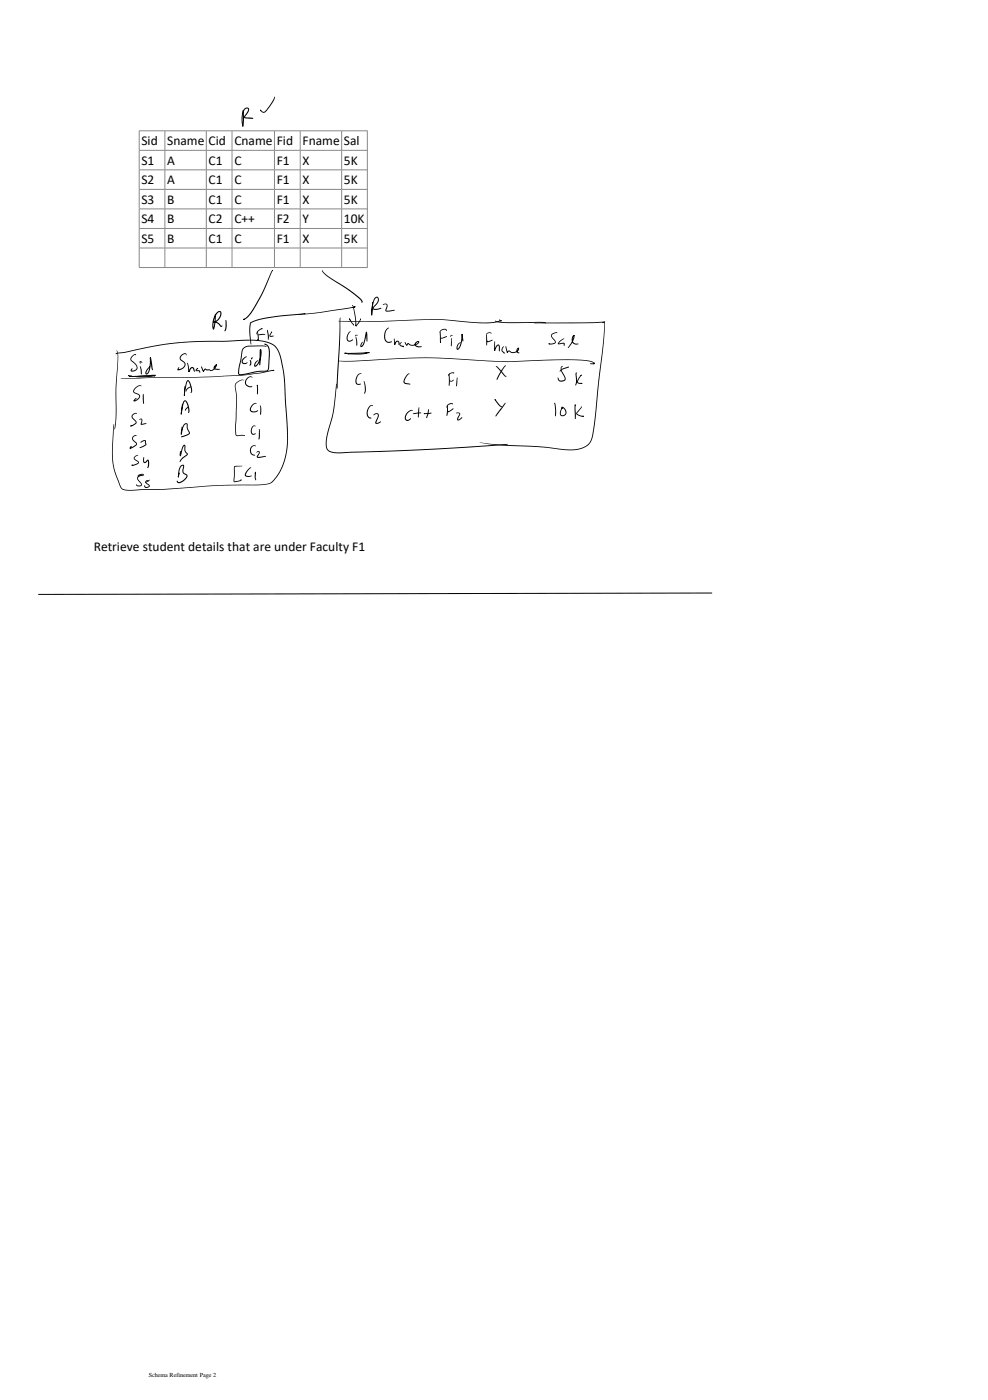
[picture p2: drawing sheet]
<svg xmlns="http://www.w3.org/2000/svg" width="210mm" height="297mm" viewBox="0 0 210 297" stroke-linecap="round" stroke-linejoin="round" font-family="sans-serif">
<g fill="none" stroke="#8a8886" stroke-width=".21">
<path d="M29.5 27.8h48.6M29.5 31.9h48.6M29.5 36.1h48.6M29.6 27.8v4.1M29.6 32v4.1M29.6 36.1v4.1M35 27.8v4.1M35 32v4.1M35 36.1v4.1M43.8 27.8v4.1M43.8 32v4.1M43.8 36.1v4.1"/>
<path d="M49.3 27.8v4.1M49.3 32v4.1M49.3 36.1v4.1M58.3 27.8v4.1M58.3 32v4.1M58.3 36.1v4.1M63.8 27.8v4.1M63.8 32v4.1M63.8 36.1v4.1M72.6 27.8v4.1M72.6 32v4.1M72.6 36.1v4.1"/>
<path d="M78.1 27.8v29.1M29.5 40.2h48.6M29.5 44.4h48.6M29.5 48.5h48.6M29.5 52.7h48.6M29.5 56.8h48.6M29.6 40.3v4M29.6 44.4v4.1M29.6 48.6v4.1M29.6 52.7v4.1M35 40.3v4M35 44.4v4.1"/>
<path d="M35 48.6v4.1M35 52.7v4.1M43.8 40.3v4M43.8 44.4v4.1M43.8 48.6v4.1M43.8 52.7v4.1M49.3 40.3v4M49.3 44.4v4.1M49.3 48.6v4.1M49.3 52.7v4.1M58.3 40.3v4M58.3 44.4v4.1"/>
<path d="M58.3 48.6v4.1M58.3 52.7v4.1M63.8 40.3v4M63.8 44.4v4.1M63.8 48.6v4.1M63.8 52.7v4.1M72.6 40.3v4M72.6 44.4v4.1M72.6 48.6v4.1M72.6 52.7v4.1"/>
</g>
<g fill="#000">
<path d="M51.9 23.1a.57 .57 0 0 1 .9-.2 .57 .57 0 0 1 0 .9l-.8 1.2v-.1l.8 .1a.9 .9 0 0 1 1 .2h-1a.79 .79 0 0 1-1-.3l.8-1.2 .1-.6-.5 .1-.5 .7-.2 1.2 .2 1.7-.1 .1-.1-3.4 .1-.1 .1 .2 .2 1.5-.2 1.5-.1 .3a4.6 4.6 0 0 1 .3-3.8zM55.3 23.3l.6 .5 .5-.2 .9-1.2 1.1-1.9-.2 .8-.5 .9a3.4 3.4 0 0 1-1.7 1.8l-.5-.3-.2-.4 .2 .3h-.1zM57.8 57.5h.2l-.1 .1v-.2l.1 .1-.2 .3a34.1 34.1 0 0 1-5.2 9.7l-.7 .5-.2-.1 .1-.2 .2 .2-.3 .1 1.1-1.1 1.3-1.9 1.5-2.7zM68.5 57.4l1.2 1.2 4.3 2.8a11.5 11.5 0 0 1 3 2.6v.2l-.1 .1v-.2l-.9-.9-3.7-2.7a10.9 10.9 0 0 1-3.8-2.8zM24.8 74.5l.3 .5v.7a127.4 127.4 0 0 0-.4 13.7l-.3 1.8 .2-3.3a90.9 90.9 0 0 1 .4-12.2zM27.3 79.8v.1v-.1l1.1 .1 3.5-.2 1 .1v.1l-.5-.1 .1-.1 .5 .2-2.4 .1a6.4 6.4 0 0 1-3.2-.1zM27.4 79.9l.7-.1-.6 .2v-.2l5.4-.1 .1 .1-.9-.1 .6-.1 .4 .1-.5 .2-4.4 .2-.7-.1zM28.6 80l.3-.1-.2 .2v-.2l1.8 .1 2.1-.2-.5 .2-.1-.2h.6l-.3 .2-.8 .1a5.7 5.7 0 0 1-2.9 0zM28.1 75.6l.5-.4 .3 .1v.2l-.1-.2-.5 .3-.4 .6v.3l.4 .3a1.23 1.23 0 0 1 .6 1.9 .94 .94 0 0 1-1.1 .1v-.3l.3-.2h.1l-.2 .3v.1l.6-.1 .4-.3-.1-.7-.7-.7a.74 .74 0 0 1-.5-.6 .74 .74 0 0 1 .4-.7zM29.7 77.8h.2l.2 .6v1.2l-.2-.2zM29.7 76.8h.3l.2 .2-.4-.1v.4zM31.9 76h.2l.1 .5 .2 2.2-.2-.5-.3-2.2h.2v.2a4.7 4.7 0 0 1-.8 3.3l-.2 .1a1.1 1.1 0 0 1 .5-1.6l.3-.1-.7 1-.1 .5 .5-.9z"/>
<path d="M38.5 75.5l.6-.4 .5 .2v.2l-.3-.3-.7 .4-.2 .5 .2 .4a1.03 1.03 0 0 1 .8 1 1.03 1.03 0 0 1-.8 1l-.6 .2-.3-.1 .3-.6 .1 .1-.2 .5-.1-.1 .7-.2 .5-.4 .2-.4-.2-.5a.92 .92 0 0 1-.7-1.4zM39.7 77.1l.4 .6 .2 1.2-.2 .2 .1-.4a.6 .6 0 0 1 .3-.6 .6 .6 0 0 1 .7 .1l.3 .7h-.3l-.4-.7-.6 .8h-.1zM41.7 78.4l.3-.2v.2l.1-.2-.4 .4 .3 .1a.37 .37 0 0 1 .4 0 .37 .37 0 0 1 .1 .3l-.1 .2-.1-.3h-.2a.3 .3 0 0 1-.5 0 .3 .3 0 0 1 .1-.5zM42.7 77.9l.3 .2 .3 .8-.1 .1-.1-.2 .5-.5 .4 .2 1.1 .1 .5-.4 .4-.8 .1 .2-.5 .6 1.1 .3-.7 .1a.52 .52 0 0 1-.6-.3 .52 .52 0 0 1 .3-.7l.3-.2a1.52 1.52 0 0 1-1 1.4l-.6-.1h-.5l-.2-.2-.3 .3a.23 .23 0 0 1-.2 .2 .23 .23 0 0 1-.2-.3zM45.7 66.7h.1a6.3 6.3 0 0 1-.4 3.3l-.3-.4a4.2 4.2 0 0 1 1.2-3.4l.2-.1a.57 .57 0 0 1 .6 .3 .57 .57 0 0 1-.1 .6 2.05 2.05 0 0 1-1.4 1.5h-.2l-.1-.2 .9 .2 .8 .8 .2-.1v.1l-.3 .2-.7-.8-.9-.3 .8-.4 .5-.6 .2-.9v-.2h-.2l-.5 .4-.5 .9-.2 1.1v1.2h-.1l.4-3.2 .1 .2-.1 .1zM47.9 68l.2 .1 .1 .5a2.14 2.14 0 0 1-.5 1.8l.2-1.1zM51.7 76.2l.7-.5-.7 .7-.1 .5 .3 .3 .7-.2a.67 .67 0 0 1-1.1 .2 .67 .67 0 0 1 .2-1zM53.1 76.6l.2-.1 .1 .4a.5 .5 0 0 1-.4 .7l.2-.2-.1-.8 .1 .1zM53.2 68.5l1.6-.6 2.4-.5 7.5-.8h.2l-.2 .2v-.2l.2 .1-7.7 .9-2.1 .4-1.8 .6-.1 1.8 .1 2.8-.3-2.6zM53.4 76l.4 .1-.3 .1-.1 .2zM54.6 70.4l.3 .6a1.18 1.18 0 0 1-.1 1.4l-.1-.3 .2 .2-.2 .1zM54.7 70.3a1.11 1.11 0 0 1 1.1-.5l-1 .7-.3 .5v-.3z"/>
<path d="M55.3 74.2l.2 .1a4.3 4.3 0 0 1-.8 3.4 .38 .38 0 0 1-.6 .2 .38 .38 0 0 1 0-.6l.3-.5 .5-.2-.6 .6v.6l-.2-.1 .4-.2 .5-.9 .3-1.3-.1-1 .2-.1-.1 3.3-.1 .1-.1-.1zM54.8 71.1l.9-.1h.7l-1.5 .3zM51.7 73.9l1-.4 3.1-.1 .8 .2-3.9 .1-1 .5-.8 4-.1 1.1 .2 .2 5.8-.9 .2-.6 .1-3.5-.2-.8-.7-.6h.3l.5 .3a4.8 4.8 0 0 1 .3 3.3l-.2 1.7-.4 .5-1.9 .1-3.2 .7h-.8l-.2-.4 .1-1.1 .7-3.7zM56.8 70.1l.1 .1 .2 1.1-.1 .9zM57.7 70.5l.1 .1-.4 .7h.7v.2h-.2a.4 .4 0 0 1-.4 .1 .4 .4 0 0 1-.2-.4l.4-.7 .1 .1-.1 .1zM63.5 66.8v.1v-.2l4.1-.3 7.8-1.3 .1 .1-.2 .1v-.2l.1 .1-.3 .3-.2-.2 .3-.2 .2 .1-.1 .1v-.2l.2 .1v.1l-1 .2-6.3 1-3.9 .3zM71.9 76.7l.1-.1a140.2 140.2 0 0 0 13.9-.5 225.8 225.8 0 0 1 20.9 .7h1.5a119.3 119.3 0 0 1 16.8-.2l1.3 .5v.2l-.9 .1v-.2h.9l-1.8-.5a148.4 148.4 0 0 0-16.8 .2l-15.9-.8-9.5 .3a62.3 62.3 0 0 1-10.5 .4zM71.9 68.2l6 .1 4.5-.1a86.6 86.6 0 0 1 18.5 .3h2.7l1.7-.1 1-.3h.3l-.2 .2-.3-.3v-.1l.4 .1v.2l-.1-.1 .1 .1-1.2 .3a28.1 28.1 0 0 1-8-.2l-4.5-.4-14.1 .5-6.4-.1zM72.3 67.5l-.1 5.5-.6 9.6a62.8 62.8 0 0 1 .4-9.6zM73.2 75l5.2-.2v.2h-.6l.7-.1-.3 .2h-1.8a7.3 7.3 0 0 1-3.2-.1h.4l-.3 .1zM73.9 75.1h.2l-.1 .2-.1-.2h2.9l1.1-.2 .1 .1-.1 .1-.4-.1h.5l-.2 .2-1.2 .1h-2.6zM74.1 70.6l.4-.2-.6 .9v.9l.5 .2 .6-.2a.74 .74 0 0 1-1 .4 .74 .74 0 0 1-.3-1.1z"/>
<path d="M74.2 67.7h.1l.1 .5-.2-.5 1 1.3v.1l-.5-.5zM74.9 64.9l.2 .3 .5 2 .1 1.9-.1 .2-.2-.2h.3l-.2 .1-.1-1.9zM75.6 71.6h.1l.2 .9-.1 .9zM75.5 71.2h.5l-.5 .3zM76.6 67.7l.1 .2-.1-.2-.2 .7-.8 1v-.2zM76 79.6l.3-.2h.5l-.7 .3-.4 1.2 .2 .6 .8 .1a.66 .66 0 0 1-.7 .2 .66 .66 0 0 1-.5-.6l.1-.8zM77.8 70.5h.1a2.63 2.63 0 0 1 .1 2.1l-.3-2 .2-.1 .1 .1-.2 .6a3.8 3.8 0 0 1-.9 2.5l-.2 .1a.72 .72 0 0 1 .4-1.1l-.3 .9h-.1l.3-.2 .3-.6zM79.6 63.3a.54 .54 0 0 1 .7-.2 .54 .54 0 0 1 .2 .8l-.4 .7-.7 1-.1-.1 .6 .1 1.1-.1a1.68 1.68 0 0 1-1.8 .2v-.4l1-1.2 .1-.5-.2-.4-.4 .3-.2 .5-.5 3-.1-.2 .2-2.6 .2 .1-.3 2.7a6.7 6.7 0 0 1 .6-3.7zM81.4 64.7a.6 .6 0 0 1 .9-.1 .6 .6 0 0 1-.1 .9l-.1 .5 1.7-.2 .1 .2-1.9 .2-.1-.3 .3-1.1-.2-.1-.6 .1zM82.1 69.9l.5-.3-.5 .6-.2 .5-.1 1 .2 .5 .4 .4h.9a.98 .98 0 0 1-1.2 .1 .98 .98 0 0 1-.5-1l.1-1zM83.7 72h.1l.1 1.3a.53 .53 0 0 1 .3-.8 .53 .53 0 0 1 .7 .4l-.2 .4-.1-.6-.2-.1-.6 .7zM84.9 72.9l.5-.2-.4 .5 .8 .3-.1 .2h-.1l.1-.1 .1 .1h-.2v-.1v.1a.55 .55 0 0 1-.6-.2 .55 .55 0 0 1-.1-.6z"/>
<path d="M86 72.7h.1l.4 .6h-.1l.1-.1a.28 .28 0 0 1 .2-.3 .28 .28 0 0 1 .3 .2l.5 .2 .5-.1 .6-.2 .3-.4-.5 .3v.4l.3 .2 .9 .2a.95 .95 0 0 1-1.5-.7 .62 .62 0 0 1 1-.4v.1a1.72 1.72 0 0 1-1.8 .7l-.6-.3v.1a.26 .26 0 0 1-.3 .3 .26 .26 0 0 1-.3-.3zM86.6 79.5l.4-.1-.6 .6-.5 1.1 .2 .2 1.1 .4h-.4a.78 .78 0 0 1-1-.4 .78 .78 0 0 1 .2-1zM93.5 70.6h.1v2.2l-.1-.2 .2 .1-.2 .1v-.4zM93.6 70.2a.9 .9 0 0 1 1.3-.1l-.1 .2-.1-.2h-.6l-.7 .6zM93.7 71.7l.1 .1 1.2-.3-1 .4h-.3zM95.3 79.5l.6-.3h.6l-.1 .2-.1-.2-.8 .3-.2 .4zM95.4 79.5h.2v1.4l-.2 1.1zM95.9 71.8l.1 1.1-.1 .7zM95.8 71.2h.2l.2 .1h-.3l-.1 .3zM98.1 71l.2 .1a3.8 3.8 0 0 1-1.1 3.2 1.09 1.09 0 0 1 .7-1.5l-.6 .6v.8l-.1-.1 .3-.3 .3-.7 .4-2.1 .3 1.4-.2 .1zM103.3 71.1h.2v.8l-.1 1.5zM103.3 71a.69 .69 0 0 1 1.1-.1l-.4-.1-.7 .3z"/>
<path d="M103.5 72.4l.2 .1-.2 .2v-.2l1.2-.3-1.1 .5-.1-.1zM105.1 72.5l.1 .1v1.9l-.2-.1a1.19 1.19 0 0 1 1-1.2l.2 .4v1h-.2l-.1-1.2-.7 1.1h-.2zM105.2 68.1l2.1 .4 7.6-.1h.8l.3 .3-.6-.1a68.9 68.9 0 0 1-9.8-.1l-.4-.2zM105.4 77.8l.4 .2 1.5 1.8 .3 .1v.1l-.5-.1zM106.8 73.7h.3l-.3 .3v.5l.5 .5-.2 .1-.3-.2a.68 .68 0 0 1 0-1.2zM107.4 73.6h.2l.3 1.4-.2-.2a.43 .43 0 0 1 .4-.3 .43 .43 0 0 1 .5 .2l.4 .1 .6-.1 .4-.3 .1-.4h.1l-.2 .3-.1 .4 .5 .2a.42 .42 0 0 1-.6 0 .42 .42 0 0 1-.1-.5l.1-.3a.26 .26 0 0 1 .4-.2 .26 .26 0 0 1 .1 .4l-.4 .5-.6 .2h-.6l-.5-.3-.4 .3zM107.2 77.8l.3-.1-1.9 3a8.4 8.4 0 0 1 1.6-2.9zM113.5 68.6l15.1-.2-.4 .3-.2-.2 .4-.1 .1 .1-2.5 .2zM117.2 71l.8-.4 .4 .1-1.1 .5v.3l.4 .6a.59 .59 0 0 1 .4 .7 .59 .59 0 0 1-.8 .4h-.6l-.1-.2h.2l-.1 .1-.1-.1 1.3-.2v-.2l-.2-.3a1 1 0 0 1-.5-1.3zM119.1 78.6l.6-.4 1.2-.2-1.3 .5-.7 .5zM119.3 77.9h.3l-.3 .2 .2 1a1.58 1.58 0 0 1 .6 1.7 .85 .85 0 0 1-1 .3 .85 .85 0 0 1-.5-.9l.3 .6 .9-.1 .2-.3-.3-.6a1.64 1.64 0 0 1-.4-1.9zM118.8 72.5l1.1-.6-.9 .8-.3 .4-.1-.1h.2a.9 .9 0 0 1 1.2 0l-.1 .5-.1-.1v-.4l-.8 .1a.28 .28 0 0 1-.5-.1 .28 .28 0 0 1 .2-.4z"/>
<path d="M121.7 71.4l.3-.2a3.2 3.2 0 0 1-.9 2.4l-.4 .3 .9-1.5 .4-1.2 .1 .1-.4 .6 .1 .7 .4 .4h.6l.1 .1a1.09 1.09 0 0 1-1.3-.4 1.09 1.09 0 0 1 .1-1.3zM122.4 79.1l.2 .1-.2 .1 .1 .4a3.1 3.1 0 0 1-.1 2.1l-.2 .1 .2-.9-.1-1.5zM123.4 79.7h.2l-.8 1.5 .2 .1 .7 .1-.1 .2-.1-.1 .1-.1v.1a.68 .68 0 0 1-.9-.1 .68 .68 0 0 1 .2-1l.6-.8 .1 .1-.2 .1zM101.9 94l4.9 .5a93 93 0 0 1 12.8 .9l2.2 .1 1.6-.3 1.4-.7 .8-1.2 .8-5.1 1.8-16 .2-3.9 .1 .3a135.7 135.7 0 0 1-1.4 14l-.4 5a22 22 0 0 1-1.2 6.3l-.1 .2a3.6 3.6 0 0 1-2.3 1.4 16.6 16.6 0 0 1-6.5-.3l-7-.4a36.6 36.6 0 0 1-7.7-.8zM24.6 75.1l9.3-1.9 6.2-.6 13.8-.4 2.1 .2 1.8 .6 .8 .6 .7 1.1 1 3.9 .3 2.4 .6 10.5a13.8 13.8 0 0 1-3.3 11l-.8 .4-1.9 .2-8.7 .1-11.4 .8-8.1 .2-1-.2-.4-.4-1.2-3.1-.4-1.5a27 27 0 0 1 0-7.4l.2-1.5-.2 6.1 .1 2.2 .2 1.3 1.5 3.9 .3 .3 .9 .2 7.3-.2 10.5-.8 10-.1 2.3-.3 .6-.3 .7-.8 1.4-2.3 .9-2.7 .3-2.4-.1-4.1-.8-11.2-.5-2.8-.5-1.3-.6-1-.8-.6-1.8-.6-2-.2-13.4 .3-5.5 .6-8.5 1.7-1.9 .3zM25.7 80.4l7.3-.3h8l9.8-.4 4.4-.5 2.5-.6h.6l-.3 .2 .1-.2 .2 .1-2.9 .6-4.4 .5-11.2 .5h-6.4l-6.2 .2zM28.3 92.7l.6-.3 .1 .2-.4 .1-.3 .3v.3l.2 .3a.65 .65 0 0 1 .5 1l-1 .6a.25 .25 0 0 1-.4 .1 .25 .25 0 0 1 .1-.4l.1-.1h.2l-.3 .5-.1-.1 1.3-.7v-.2l-.2-.2a.85 .85 0 0 1-.4-1.4zM28.2 88a.64 .64 0 0 1 .9-.1l-.5 .1-.4 .4v.3l.4 .5a.62 .62 0 0 1 .4 .6 .62 .62 0 0 1-.6 .6l-.6 .3-.1-.1 .1-.3 .1 .1v.1l-.1-.1 1-.6-.2-.4a.97 .97 0 0 1-.5-1.3zM28.6 97l.8-.3-.8 .6 .1 .2 .3 .3a.49 .49 0 0 1 .5 .5 .49 .49 0 0 1-.5 .5l-.8 .2-.3-.1 .2-.2h.1l-.1 .2v-.1l1.2-.4 .1-.1-.2-.2a.75 .75 0 0 1-.7-1zM29.6 89.1a.42 .42 0 0 1 .6 0 .42 .42 0 0 1 0 .6l-.1 .4 .7-.2 .3 .1-.8 .3a.25 .25 0 0 1-.4-.1 .25 .25 0 0 1 0-.3l.1-.8-.4 .1zM30 93.8l.1-.1a.65 .65 0 0 1 .9-.1v1l-1.3 .6v-.2l1.2-.6-.1-.7-.9 .4zM28.7 82.4l.9-.5 .5 .1-.6 .1-.8 .6-.2 .5 .4 .3a.79 .79 0 0 1 .9 .6 .79 .79 0 0 1-.6 .9l-.6 .3-.2-.1 .5-.6 .1 .1-.5 .6-.1-.2 .7-.2 .5-.5-.1-.4-.5-.3a.68 .68 0 0 1-.7-.5 .68 .68 0 0 1 .4-.8z"/>
<path d="M30.4 83.7l.1 .1v2l-.2-.9zM30.5 97.1l.1 .1 .1 1 .4-.2a.31 .31 0 0 1 .3-.3 .31 .31 0 0 1 .3 .3l-.1 1.1-.2 .4 .1-1.6-.2 .1a.5 .5 0 0 1-.7 .4 .5 .5 0 0 1-.2-.8zM39 94.6h.4v1l.2 .5a.41 .41 0 0 1 .3 .4 .41 .41 0 0 1-.3 .4l-1.4 1.2 .3-.6 1.2-1-.1-.1a1.26 1.26 0 0 1-.4-1.4v-.3l-.3 .5-.4 1.6-.2 .1v-1h.1v.9h-.1l.4-1.7zM39.1 90.1l.1-.1a.4 .4 0 0 1 .6 0 .4 .4 0 0 1 .1 .5l.3 1.1a.59 .59 0 0 1 .1 .6 .59 .59 0 0 1-.6 .4l-1.1 .3-.1-.1 1.7-.8-.5-.9v-.9l-.1-.1-.5 .3-.4 1-.1 .9h-.2l.2-1.6 .1 .1v1l-.1 .6-.2-.1 .2-1.2zM39 85.2l.5-.1a3.3 3.3 0 0 1 .7 2.5l-.2 .1v-.5l-.2-1-.5-.9-.3 .5-.4 2.2h-.2l.3-2.2a1.25 1.25 0 0 1 0 1.3v.3a.44 .44 0 0 1-.3 .6l.2-1.6zM39.7 80.9l.2-.1a3 3 0 0 1 .9 2.5l-.2 .2-.1-.1 .1-.3-.1-.6-.3-1.2-.3-.4h.1l-.3 .6-.4 2.5h-.2l.1-1.8 .1-.1-.1 2-.1-.1 .2-1.5zM39.8 86.5l.2-.1 .1 .1-.8 .7v-.1zM39.7 82.6l.6-.4h.3l-.6 .4-.5 .6v-.2zM49.7 99.1l1.8-.1-1.6 .2-.1 3.1 1.5-.3-.2-.1 .1-.1v.4l-1.3 .3-.2-.1zM50.3 81.2l.1-.1a1.4 1.4 0 0 1 1.3-.4l.1 .1h-.5l-.7 .3-.6 .7 .4 3.2-.3 6.1 .1 1.3h1.8v.2l-1.6 .1-.4-.3-.1-1.6 .2-3.6a21.1 21.1 0 0 0-.2-5.4zM52.8 99.6l.6-.3-.8 .9-.4 .8 .5 .1h.8a.89 .89 0 0 1-1.5-.3zM52.4 80.4l.7-.4 .5 .1v.1l-.4-.1-.4 .2-.4 .4-.2 .6 .4 .6 1 .3a1.15 1.15 0 0 1-1.5-.7v-.5z"/>
<path d="M53.7 90.5l.2-.1 .4 .1-.3 .1-.3 .2-.2 .6 .1 .6 .2 .2 .5-.1a.46 .46 0 0 1-.8 .2 1.46 1.46 0 0 1 .2-1.8zM53.4 94.9l.5-.3 .5 .2-.7 .1-.4 .6 .2 .8 .7 .4a1.06 1.06 0 0 1-1.1-.6 1.06 1.06 0 0 1 .3-1.2zM53.7 85.9l.6-.3 .2 .2h-.4l-.4 .4-.4 .6 .1 .5 .7 .1 .7-.2a1.03 1.03 0 0 1-1.7-.1l.1-.6zM54.6 95.9a.37 .37 0 0 1 .5 0 .37 .37 0 0 1 0 .6l-.3 .6h.5a1.27 1.27 0 0 1 1.2-.1 2.58 2.58 0 0 1-1.9 .1l.4-.9-.1-.2-.4 .2zM54.6 81.8l.2 .1-.2 .1 .1-.2 .1 .2v.7l-.1 1.1zM55 91.2l.2 .1v.5a1.95 1.95 0 0 1-.2 1.6zM55.2 86.2l.3 .3v1.1a.28 .28 0 0 1 0 .3 .28 .28 0 0 1-.2 .2zM71.5 81.5v1a33 33 0 0 1-1.3 7.7l-.7 2.6-.1 2 .4 .8 1.3 .5 15.7-.5 21.1-1.2-3.7 .4-12.1 .7-18 .7a7.3 7.3 0 0 1-4.2-.2l-.6-.7-.1-1a16.8 16.8 0 0 1 1.2-5.4l.5-2.5zM77.3 81a1.65 1.65 0 0 1 .4 1.7v.6l-.3 .3 .1-1.2zM78.5 86.3l.3-.2 .5 .1-.7 .2-.4 1 .1 1 .6 .3-.1 .2a1.19 1.19 0 0 1-.8-1.9zM79.4 88a.58 .58 0 0 1 .8-.2 .58 .58 0 0 1 .3 .8l-.6 1.2h.4l.5-.2 .1 .1-.5 .3h-.6l-.1-.3 .6-1.5-.3-.2-.6 .3zM86.6 87.6l.7-.5 .4 .1-.5 .1-.5 .4-.5 .9v.4l.2 .2 .9-.3a.71 .71 0 0 1-1 .5 .71 .71 0 0 1-.2-1.1z"/>
<path d="M87.8 87.8l1.1-.2 .6 .1-1.7 .3zM89 86.5l.1 .2-.1 2a.49 .49 0 0 1-.2-.7zM90.1 87.9l1.5-.3 .1 .1-.1 .2-.7 .1h-.7l-.1-.2 .2 .1-.1 .1zM91 86.9l.2 .1-.2 .9-.3 1-.1-.2zM95 86.2h.1l.1 .4a2.19 2.19 0 0 1-.2 1.8l-.2-.2zM95.1 85.9l.2-.1a.68 .68 0 0 1 .9 0l-.1 .2-.1-.2-.6 .2-.5 .6zM95.2 87.4h.2l-.2 .2v-.2l1.1-.6-.7 .7-.4 .1zM95.5 80.8l.4 .1 .4-.2a.43 .43 0 0 1-.3 .4 .43 .43 0 0 1-.5-.3zM96.9 87.7a.49 .49 0 0 1 .6-.1 .49 .49 0 0 1 .2 .6l-.4 .9 .8-.4 .1 .1-.6 .5h-.3a.89 .89 0 0 1 .2-1.1l.1-.3zM97.1 80.2l.1 .1v1.2l-.2 .6zM105.1 84.8l1.2 1.4 .4 .1-.1 .2a2.41 2.41 0 0 1-1.5-1.7l.2 .3zM107.3 85.6h.2l-.5 .7-1.7 2.2 .4-.8z"/>
<path d="M117.8 85.6l.2 .1 .2 1.4-.2 1.4-.2-2.8h.1l-.1 .1zM119.3 86.5a.99 .99 0 0 1 1 .9 .99 .99 0 0 1-.9 1 .9 .9 0 0 1-.2-1.5l.3-.2-.3 .9v.5l.2 .1 .5-.1 .3-.3-.1-.3-.2-.6-.4-.3v.2h-.2zM122.1 86l.3 .2-.1 .1-.2-.3h.2v3a.33 .33 0 0 1-.2-.5zM123.5 86.4h.2l-.2 .3-.9 1.1 .4 .4 1 .2-.2 .1 .1-.2 .1 .1-.1 .2-.5-.1a.81 .81 0 0 1-.9-.8zM29.4 101.2l.7-.3h.5l-1.3 .5zM29.3 101l.1-.1a1.04 1.04 0 0 1 1.2-.1l-.8 .1-.5 .3zM29.3 101.2l.6-.3 .4 .1-.9 .4-.1 .3 .3 .4a.85 .85 0 0 1 .5 1.1l-.2 .1a.69 .69 0 0 1-1-.4l.5 .3 .6-.2-.6-.7a.68 .68 0 0 1-.1-1.1zM30.9 102.5l.9-.5-.5 .4-.4 .2zM31 102.2l.3-.2 .3 .2v.1h-.5l.1 .3a.65 .65 0 0 1 .6 .8 .6 .6 0 0 1-.7 .3 .6 .6 0 0 1-.5-.5h.2l.1 .3h.4l.4-.3-.3-.2a.51 .51 0 0 1-.4-.8zM38.3 99h.1a.45 .45 0 0 1 .6-.2 .45 .45 0 0 1 0 .7v.8l.3 .3a.57 .57 0 0 1 .5 .9 1.93 1.93 0 0 1-2.1 1.1l-.1-.4 .3 .3 .2-.1 1.2-.7 .3-.6-.3-.3a1.15 1.15 0 0 1-.4-1.6v-.3l.1 .1h-.4l-.3 .5-.3 1.9a.65 .65 0 0 1 0-1l.2 .2-.2 .8h-.2v-.1a4 4 0 0 1 .5-2.3zM54.2 100.3l.2 .1-.3 .2 .1-.3 .2 .1v1.6l-.3-.6z"/>
</g>
<path d="M151.2 126l-143 .3" fill="none" stroke="#000" stroke-width=".21"/>
<g font-size="2.9">
<text x="30.1" y="30.9">Sid</text>
<text x="30.1" y="35">S1</text>
<text x="35.5" y="30.9">Sname</text>
<text x="35.5" y="35">A</text>
<text x="44.3" y="30.9">Cid</text>
<text x="44.3" y="35">C1</text>
<text x="49.8" y="30.9">Cname</text>
<text x="49.8" y="35">C</text>
<text x="58.8" y="30.9">Fid</text>
<text x="58.8" y="35">F1</text>
<text x="64.3" y="30.9">Fname</text>
<text x="64.3" y="35">X</text>
<text x="73.1" y="30.9">Sal</text>
<text x="73.1" y="35">5K</text>
<text x="30.1" y="39.2">S2</text>
<text x="35.5" y="39.2">A</text>
<text x="44.3" y="39.2">C1</text>
<text x="49.8" y="39.2">C</text>
<text x="58.8" y="39.2">F1</text>
<text x="64.3" y="39.2">X</text>
<text x="73.1" y="39.2">5K</text>
<text x="30.1" y="43.3">S3</text>
<text x="30.1" y="47.5">S4</text>
<text x="35.5" y="43.3">B</text>
<text x="35.5" y="47.5">B</text>
<text x="44.3" y="43.3">C1</text>
<text x="44.3" y="47.5">C2</text>
<text x="49.8" y="43.3">C</text>
<text x="49.8" y="47.5">C++</text>
<text x="58.8" y="43.3">F1</text>
<text x="58.8" y="47.5">F2</text>
<text x="64.3" y="43.3">X</text>
<text x="64.3" y="47.5">Y</text>
<text x="73.1" y="43.3">5K</text>
<text x="73.1" y="47.5">10K</text>
<text x="30.1" y="51.6">S5</text>
<text x="35.5" y="51.6">B</text>
<text x="44.3" y="51.6">C1</text>
<text x="49.8" y="51.6">C</text>
<text x="58.8" y="51.6">F1</text>
<text x="64.3" y="51.6">X</text>
<text x="73.1" y="51.6">5K</text>
<text x="19.9" y="117">Retrieve student details that are under Faculty F1</text>
</g>
<text font-size="1.3" x="31.6" y="292.7">Schema Refinement Page 2</text>
</svg>
